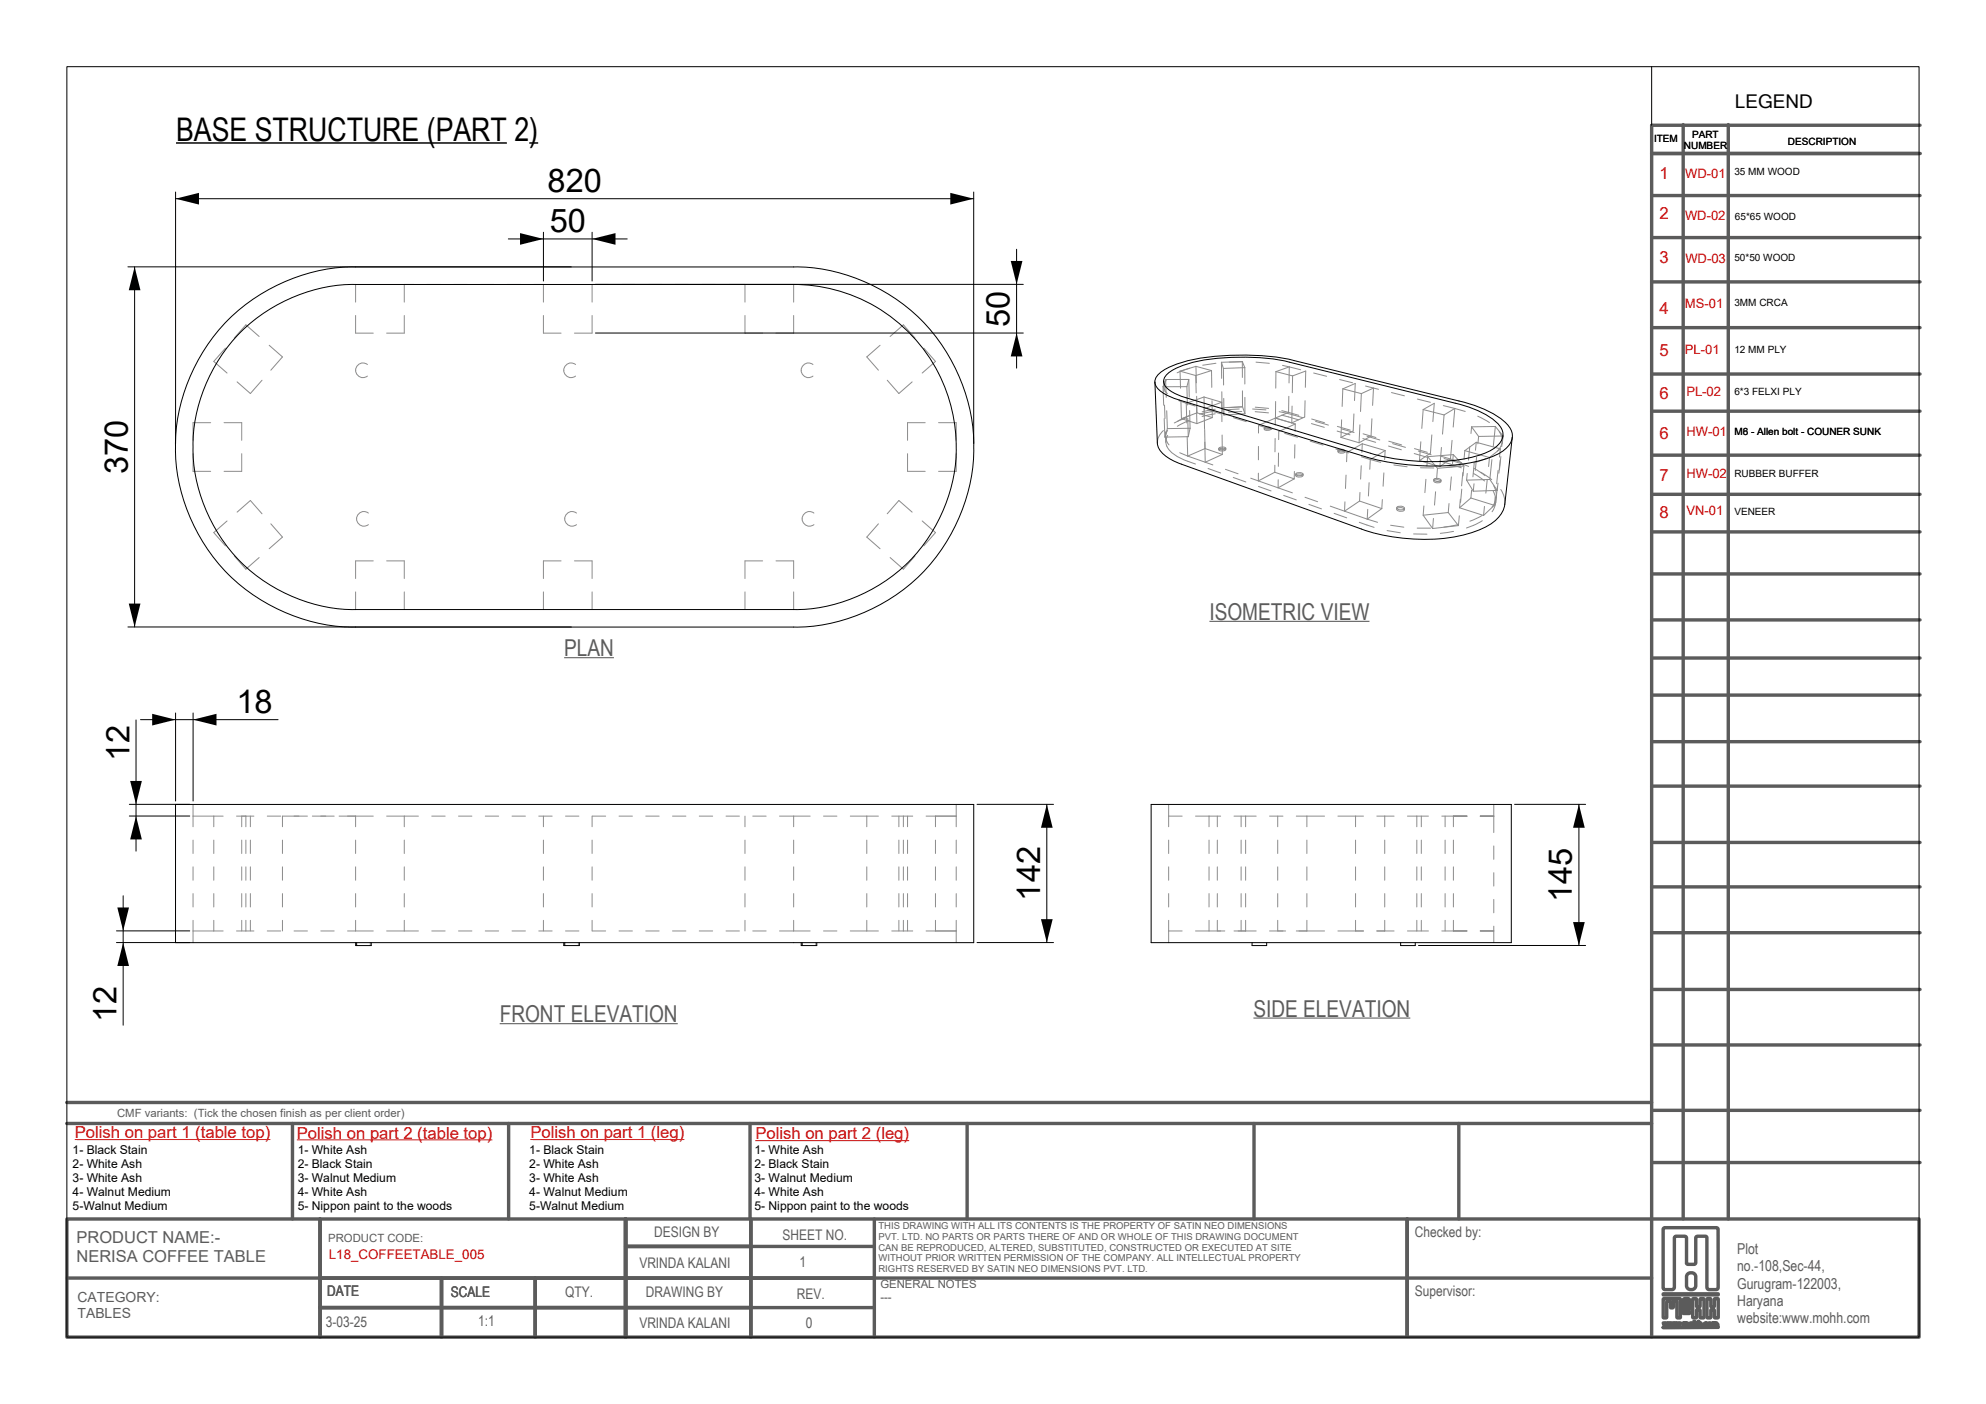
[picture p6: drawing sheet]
<svg xmlns="http://www.w3.org/2000/svg" width="297mm" height="210mm" viewBox="0 0 297 210" stroke-linecap="round" stroke-linejoin="round" font-family="sans-serif">
<!-- layer: Make2D -->
<g fill="none" stroke="#8c8c8c" stroke-width=".15">
<path d="M33.7 52.1l-1.7 2 2 1.7M38.8 50.3l-2-1.7-1.8 2M39.2 56.9l-1.8 2-1.9-1.8M40.3 51.6l1.9 1.8-1.7 2M53.2 42.5v2.7M53.2 47.2v2.6h2.6M54.9 54.5a1.09 1.09 0 0 0-1.4 .1 1.09 1.09 0 0 0 0 1.5 1.09 1.09 0 0 0 1.4 .1M60.5 47.2v2.6h-2.7M61.9 42.5h-1.4v2.7M63.9 42.5h2M67.9 42.5h2M71.9 42.5h2"/>
<path d="M75.9 42.5h2M79.9 42.5h1.4v2.7M81.3 47.2v2.6h2.6M86.1 54.5a1.09 1.09 0 0 0-1.5 .1 1.09 1.09 0 0 0 0 1.5 1.09 1.09 0 0 0 1.5 .1M88.5 47.2v2.6h-2.6M91 42.5h-2.5v2.7M93 42.5h2M97 42.5h2M101 42.5h2M105 42.5h2M109 42.5h2.4v2.7M111.4 47.2v2.6h2.7"/>
<path d="M118.7 42.5v2.7M118.7 47.2v2.6h-2.6M121.6 54.5a1.09 1.09 0 0 0-1.5 .1 1.09 1.09 0 0 0 0 1.5 1.09 1.09 0 0 0 1.5 .1M131.6 51.6l-2 1.8 1.8 2M132.7 56.9l1.7 2 2-1.8M133.1 50.3l2-1.7 1.7 2M138.2 52.1l1.7 2-2 1.7M173.9 57.8l.1 2.8M174 57.1l.1 1.5M174.3 56.8l-.4 1M174.3 56.8l.1 2.6M174.4 56.9a1.33 1.33 0 0 0 .2 2"/>
<path d="M176.3 59.9l1.1 .4M176.5 55.5l.1 2.6M176.5 55.5l2.3 .7M177.5 57.8l.1 2.8M177.5 57.8h-3.6M177.8 56.8h-3.5M177.8 56.8l.1 2.6M177.8 56.8l-.3 1M177.9 55.1l-1.9 .7M178.8 56.2l.1 2.6M178.9 54.8l-2.4 .7M178.9 54.8v2.5"/>
<path d="M178.9 54.8l2.3 .6M179 59.3v2.4M180.1 59.4l2.6 .8M180.1 59.4v4.7M180.1 59.4l-2.7 .9M181.2 55.4v2.5M181.2 55.4l-2.4 .8M181.3 59.9v2.6M181.8 54.3l-1.9 .3M182.7 54.2v2.4M182.7 54.2l.3 .9M182.7 58.6l.1 2.4"/>
<path d="M183 55.1v2.5M183 59.6v2.5M185.8 54.1l.4 .9M185.8 54.1l-3.1 .1M185.8 54.1v2.3M185.8 58.4v2.4M185.8 54.1l-2 .1M186.2 55l-3.2 .1M186.2 55v2.4M186.2 59.4v2.5M187.8 54.2l2 .1M190.8 55.6l2.5 .6"/>
<path d="M190.8 55.6v2.4M191.8 54.6l1 .3M192.7 59.3v2.4M192.8 54.9l1.7 .4M192.8 54.9l-2 .7M192.8 54.9v2.4M193.3 56.2l2-.7-.1 2.4M193.3 56.2v2.5M195.2 59.9l-.1 2.5-1.9 .8M196.5 55.8l1.9 .5M200.3 56.8l2 .4M200.8 58.2l1.9-.9-.1 2.6"/>
<path d="M200.8 58.2l2.8 .7M200.8 58.2l-.1 2.6M203.6 58.9l1.8-.9-.1 2.6M203.6 58.9l-.1 2.6M204.2 57.7l2 .5M208.1 58.7l1.9 .5M212 59.7l1.9 .5M28.9 67.9v2.6h2.6M31.5 63.2h-2.6v2.7M33.5 63.2h2.6v2.7M34 77.9l-2 1.8 1.7 1.9M35.5 76.6l1.9-1.7 1.8 1.9"/>
<path d="M36.1 67.9v2.6h-2.6M40.5 78.3l1.7 2-1.9 1.8M55.1 76.7a1.09 1.09 0 0 0-1.5 .2 1.09 1.09 0 0 0 0 1.4 1.09 1.09 0 0 0 1.5 .2M86.2 76.7a1.09 1.09 0 0 0-1.5 .2 1.09 1.09 0 0 0 0 1.4 1.09 1.09 0 0 0 1.5 .2M121.7 76.7a1.09 1.09 0 0 0-1.4 .2 1.09 1.09 0 0 0 0 1.4 1.09 1.09 0 0 0 1.4 .2M131.4 78.3l-1.8 2 2 1.8M135.7 67.9v2.6h2.7M136.4 76.6l-2-1.7-1.7 1.9M137.9 77.9l2 1.8-1.7 1.9M138.4 63.2h-2.7v2.7M140.4 63.2h2.6v2.7M143 67.9v2.6h-2.6"/>
<path d="M174 64.4a2.58 2.58 0 0 0-.9 1.8M174.1 62.6l.1 2.8M174.2 60.6v2M174.3 64.6l.1 1.5M174.4 66.1v.4a4.7 4.7 0 0 0 3.2 2.5l1.2 .4M174.5 61.4l.1 2.7M174.6 64.1l-.4 1.3M174.6 64.4a1.74 1.74 0 0 0 .2 2.1M174.6 65.1l-.2 1M176.4 67.7l1.2 .5M176.6 60.1l.1 2.5M176.7 62.6l2.3 .8"/>
<path d="M177.4 60.3l.1 3M177.4 60.3l1.3 .4M177.5 62.5l-1.9 .8M177.5 65.3l.1 2.9M177.6 68.2l3.8 1.3M177.6 62.6l.1 2.7M177.7 65.3l-3.5 .1M177.9 62.2l-1.8 .8M177.9 62.9l-1.8 .9M177.9 61.4l.1 2.6M178 64l-3.4 .1M178 64l-.3 1.3"/>
<path d="M178.9 60.8l.1 2.6M179 61.7l-2.3 .9M179 61.7l2.3 .8M180.2 64.2v2.9M180.2 66.1v3l2.6-1.1M180.2 67.1l2.6 .9M180.2 67.1l-2.6 1.1M180.6 61.3l2 .6M180.7 70.1l1.9 .6M181.3 62.5l-2.3 .9M181.3 61.5l-1.9 .4M181.7 61.9l-1.9 .4"/>
<path d="M181.7 61.2l-1.9 .4M182.3 67.1v.2M182.3 67.2l.6-.2 .4 .2v.1l-.6 .1-.4-.1zM182.7 60.2v2.9M182.7 60.2l-2.6 .9M182.8 61l.2 1.1M182.8 65.1v2.9M183.3 70.2l1.9 .7M183.3 67a.76 .76 0 0 1-1 .1M183.3 67a.76 .76 0 0 0-1 .1M183.3 67v.2M184.4 71.4l1.9 .7"/>
<path d="M184.5 62.5l1.9 .6M185.3 61.2l-2 .1M185.7 61.5l-2 .1M185.7 60.9l-2 .1M185.8 60.8l-3 .2M185.8 60.8l.4 1.1M186.2 61.9l-3.2 .2M187 71.5l1.2 .4M187.3 61.2l2 .1M187.7 61.6l2 .1M187.7 60.9l2 .2M188.2 71.9l5.1 1.8"/>
<path d="M188.2 70.8v1.1M188.2 66.8v2M188.2 72.7l1.9 .7M188.3 63.6l1.9 .6M189.1 64v.2M189.1 64.2l.3-.2a.49 .49 0 0 1 .6 .2l-.3 .2a.48 .48 0 0 1-.6-.2zM190 64l-.4-.2-.4 .1-.1 .1M190 64l-.1 .1-.4 .1-.4-.2M190 64v.2M190.6 70.6l-2.4 1.3M190.6 70.6l3 1M190.7 69.6l-.1 1"/>
<path d="M190.7 65.6v2M190.8 60l-.1 2.5 2.5 .7M191.2 67.7v2M191.3 61.6l3.5 .9M191.7 62.1l2.5 .7M191.7 61.4l1 .3M192 74.1l1.9 .7M192.1 64.8l1.9 .6M192.7 61.7l1.5 .4M192.7 61.7l-4.5 1.9v1.2M193.2 60.7v2.5M193.6 71.6l-2.5 1.4 .1-1.3"/>
<path d="M193.6 70.5v1.1M193.7 66.5l-.1 2M193.7 63.4l-3-.9v1.1M193.7 63.4l-2.5 1.1v1.2M193.7 63.4v1.1M193.8 70.9a.73 .73 0 0 1 1.1 0M193.8 70.9a.75 .75 0 0 0 1.1 0M193.8 70.9v.2M193.8 71.1a.73 .73 0 0 1 1.1 0 .72 .72 0 0 1-1.1 0zM194.9 70.9v.2M195.2 74.4l1.9 .6M195.7 75.4l1.9 .7"/>
<path d="M195.9 66l2 .6M196.1 63.4l2 .5M196.2 62.7l1.9 .5M196.7 63l2 .6M198.9 75.7l5.6 1.9M199.5 76.8l1.9 .6M199.8 67.1l1.9 .6M200 64.5l1.9 .5M200 63.8l1.9 .5M200.1 67.4a.72 .72 0 0 0 1 0M200.1 67.4a.72 .72 0 0 1 1 0M200.1 67.4v.2"/>
<path d="M200.2 67.4h.2a.6 .6 0 0 1 .7 .2 .71 .71 0 0 1-1-.1zM200.5 65.4l2.8 .8M200.6 64.1l1.9 .6M200.6 62.8l-.1 2.6M201.1 67.4v.2M201.3 71.1l-.1 2M202.5 61.9l-.1 2.6-1.9 .9M203.3 78.1l2.2 .8M203.3 74.9l-2.2 1.5v-1.3M203.3 74.9l3.4 1.2M203.4 63.5l-.1 2.7M203.4 73.6l-.1 1.3"/>
<path d="M203.6 69.7l-.1 2M203.6 68.3l1.3 .4M203.7 66.4l3.5 1M203.7 66.4l-2.3 1.3v1.4M203.7 66.4v1.3M203.8 65.6l1.9 .5M203.9 64.9l1.9 .5M204.4 65.2l2 .6M204.5 77.6l1.5 .5M204.5 76.2v1.4M204.8 72.2l-.2 2M204.9 68.7l1.6 .4"/>
<path d="M204.9 68.7v1.5M205.2 62.6l-.2 2.6-1.7 1M206.7 76.1l-2.2 1.5M206.7 74.7v1.4M207 70.7l-.2 2M207.2 67.4l-2.3 1.3M207.2 67.4l-.1 1.3M207.4 79.4l2 .3M207.7 66.7l1.9 .6M207.7 66l1.9 .5M208 78.6l1.9 .2M208.3 66.3l1.9 .6"/>
<path d="M208.5 69.5l1.9 .3M208.9 75.9a.72 .72 0 0 0 1.2 .1M208.9 75.9a.76 .76 0 0 1 1.2 .1M208.9 75.9v.3M209 76a.85 .85 0 0 1 1 .2 .75 .75 0 0 1-1.1 0zM210.1 76l-.1 .2M211.4 79.9h2M211.5 67.8l1.9 .6M211.5 67.1l2 .5M212.1 67.5l1.9 .5M212.3 68.9l3 .9M212.4 70h2"/>
<path d="M212.5 66.1l-.2 2.8M212.8 61.2l-.2 2.9M212.8 61.2l1.7-.9-.2 2.7M212.8 61.2l3.2 .9M212.8 77.1l1.5 1.9M212.9 75.7l-.1 1.4M213.2 71.7l-.1 2M213.5 68.3l1.5 1.7M213.5 68.3l-.1 1.4M213.9 79h-2M214.1 65l-.2 2.8-1.6 1.1M214.4 77.5l-.1 1.5"/>
<path d="M214.4 71.7a.74 .74 0 0 0 1.1 .1M214.4 71.7a.74 .74 0 0 1 1.1 .1M214.4 71.7v.2M214.5 71.8a.85 .85 0 0 1 1 .2 .73 .73 0 0 1-1.1-.1zM214.7 73.5l-.2 2M215 70l-.1 1.6M215.3 68.9l3.3 1.1M215.4 68.2l1.5 .4M215.5 71.8v.2M215.6 66.9l-.3 2.9M215.9 60.7l1.7 .4M216 68.6l3.6 1.2"/>
<path d="M216 62.1l-.3 2.8M216.6 76.7l1.5 1.9M216.6 76.7l-3.8 .4M216.7 75.3l-.1 1.4M216.9 68.6l1.7 .6M216.9 68.6l-1.6 1.2M217.1 71.3l-.2 2M217.2 65.9l-.3 2.7M217.3 68l1.6 1.7M217.3 68l-.1 1.3M217.3 68l-3.8 .3M217.4 79.5l-2 .3"/>
<path d="M217.6 61.1l1.5 .4M217.6 61.1l-.3 2.8M217.6 61.1l-1.6 1M217.9 78.5l-2 .3M218.1 78.6l-3.8 .4M218.2 77.1l-.1 1.5M218.3 75.9l3.6 1.2M218.4 74.7l-.1 1.2M218.4 69.7l-2 .2M218.6 73.2l-.2 1.9M218.8 70.7l-.2 2M218.9 69.7l-.1 1.5"/>
<path d="M218.9 69.7l-3.9 .3M219.1 67.4l3.7 1M219.1 67.4l-.2 1.3M219.3 71.8l1 1.7M219.4 70.8l-.1 1M219.8 66.8l-.2 2M220 74.5l-1.7 1.4M220 74.5l3.5 1.1M220.1 63.8l1 1.5M220.1 63.8l-.1 1M220.1 73.3l-.1 1.2M220.4 70.8l1.6 1.1"/>
<path d="M220.4 70l1.7 1.1M220.4 72.4l-.1 1.1M220.5 69.3l-.2 2M220.8 66.1l3.6 1M220.8 66.1l-.1 1.2M220.8 66.1l-1.7 1.3M220.8 68.4l-.2 2M221 62.2l1.8 1M221.1 65.3l-.1 1.1M221.4 70.6l1.7 1.1M221.6 77.1l-1.8 .8M221.7 77.9l-1 .5-1.4 .6"/>
<path d="M222 75.7l-.1 1.4M222.2 68.6l-1.8 .6M222.4 71.8l-.2 2M222.8 68.4l-.2 1.4M222.8 71.7l-3.5 .1M222.8 71.7l1.1 1.6M223.1 68.7l-.3 3M223.3 73.4l.3 .7 .1 1.1M223.4 72.6a2.72 2.72 0 0 1-.3 3.2M223.5 75.6l-1.6 1.5M223.6 74.3l-.1 1.3M223.6 63.8h-3.5"/>
<path d="M223.6 63.8l-.3 2.9M223.6 63.8l1.2 1.4M223.7 75.2l-.2 .7-.4 .6M223.9 73.3l-3.6 .2M223.9 72.8l-.2 2.4M224 72.3l-.1 1M224 70.4l-.2 1.9M224.2 64.6a2.09 2.09 0 0 1-.3 2.9M224.4 68.8l-.2 2M224.4 67.1l-1.6 1.3M224.4 67.1l-.1 1.3M224.4 73.2a3.4 3.4 0 0 1 .6 2.2"/>
<path d="M224.5 68.3l-.3 2M224.8 65.2l-.2 1.6M224.8 65.2l-3.7 .1M224.8 65.2l-.1 1.1M35 83.1l1.8 2 2-1.7M53.2 88.5v2.7M55.8 83.9h-2.6v2.6M57.8 83.9h2.7v2.6M60.5 88.5v2.7M81.3 88.5v2.7M83.9 83.9h-2.6v2.6M85.9 83.9h2.6v2.6"/>
<path d="M88.5 88.5v2.7M111.4 88.5v2.7M114.1 83.9h-2.7v2.6M116.1 83.9h2.6v2.6M118.7 88.5v2.7M136.8 83.1l-1.7 2-2-1.7M28.9 139.2h4.5M28.9 122.1h4.5M28.9 120.3v3.3M28.9 125.6v2M28.9 129.6v2M28.9 133.6v2"/>
<path d="M28.9 137.6v3.4M32 122.1v1.5M32 125.6v2M32 129.6v2M32 133.6v2M32 137.6v1.6M35.4 139.2h2.6M35.4 122.1h2.6M36.1 122.1v1.5M36.1 125.6v2M36.1 129.6v2M36.1 133.6v2"/>
<path d="M36.1 137.6v1.6M36.8 122.1v1.5M36.8 125.6v2M36.8 129.6v2M36.8 133.6v2M36.8 137.6v1.6M37.4 122.1v1.5M37.4 125.6v2M37.4 129.6v2M37.4 133.6v2M37.4 137.6v1.6M40 139.2h2"/>
<path d="M40 122.1h2M42.2 125.6v2M42.2 129.6v2M42.2 133.6v2M42.2 137.6v1.6M44 139.2h2M46 122.1h-3.8v1.5M46.7 122.1h3.3M48 139.2h2M50.7 122.1h5.1M52 139.2h3.8M53.2 122.1v1.5"/>
<path d="M53.2 125.6v2M53.2 129.6v2M53.2 133.6v2M53.2 137.6v1.6M57.8 139.2h4.8M57.8 122.1h4.8M60.5 122.1v1.5M60.5 125.6v2M60.5 129.6v2M60.5 133.6v2M60.5 137.6v1.6M64.6 139.2h2"/>
<path d="M64.6 122.1h2M68.6 139.2h2M68.6 122.1h2M72.6 139.2h2M72.6 122.1h2M76.6 139.2h2M76.6 122.1h2M80.6 139.2h2M80.6 122.1h2M81.3 122.1v1.5M81.3 125.6v2M81.3 129.6v2"/>
<path d="M81.3 133.6v2M81.3 137.6v1.6M84.6 139.2h2M84.6 122.1h2M88.5 122.1v1.5M88.5 125.6v2M88.5 129.6v2M88.5 133.6v2M88.5 137.6v1.6M88.6 139.2h2M88.6 122.1h2M92.6 139.2h2"/>
<path d="M92.6 122.1h2M96.6 139.2h2M96.6 122.1h2M100.6 139.2h2M100.6 122.1h2M104.6 139.2h2M104.6 122.1h2M108.6 139.2h2M108.6 122.1h2M111.4 122.1v1.5M111.4 125.6v2M111.4 129.6v2"/>
<path d="M111.4 133.6v2M111.4 137.6v1.6M112.6 139.2h2M112.6 122.1h2M116.6 139.2h4.6M116.6 122.1h4.6M118.7 122.1v1.5M118.7 125.6v2M118.7 129.6v2M118.7 133.6v2M118.7 137.6v1.6M123.2 139.2h2"/>
<path d="M123.2 122.1h2M127.2 139.2h4.2M127.2 122.1h4.2M129.6 122.1v1.5M129.6 125.6v2M129.6 129.6v2M129.6 133.6v2M129.6 137.6v1.6M133.4 139.2h3.1M133.4 122.1h3.1M134.4 122.1v1.5M134.4 125.6v2"/>
<path d="M134.4 129.6v2M134.4 133.6v2M134.4 137.6v1.6M135.1 122.1v1.5M135.1 125.6v2M135.1 129.6v2M135.1 133.6v2M135.1 137.6v1.6M135.7 122.1v1.5M135.7 125.6v2M135.7 129.6v2M135.7 133.6v2"/>
<path d="M135.7 137.6v1.6M138.5 139.2h4.5M138.5 122.1h4.5M139.9 122.1v1.5M139.9 125.6v2M139.9 129.6v2M139.9 133.6v2M139.9 137.6v1.6M143 120.3v3.3M143 125.6v2M143 129.6v2M143 133.6v2"/>
<path d="M143 137.6v3.4M174.8 139.2h2M174.8 122.1h2M174.8 120.3v3.3M174.8 125.6v2M174.8 129.6v2M174.8 133.6v2M174.8 137.6v3.4M178.8 122.1h3.7M178.8 139.2h4.4M180.8 122.1v1.5M180.8 125.6v2"/>
<path d="M180.8 129.6v2M180.8 133.6v2M180.8 137.6v1.6M182.1 122.1v1.5M182.1 125.6v2M182.1 129.6v2M182.1 133.6v2M182.1 137.6v1.6M184.5 139.2h3.4M184.5 122.1h3.4M185.6 122.1v1.5M185.6 125.6v2"/>
<path d="M185.6 129.6v2M185.6 133.6v2M185.6 137.6v1.6M186.3 122.1v1.5M186.3 125.6v2M186.3 129.6v2M186.3 133.6v2M186.3 137.6v1.6M189.9 122.1h2M189.9 139.2h2.4M191.1 122.1v1.5M191.1 125.6v2"/>
<path d="M191.1 129.6v2M191.1 133.6v2M191.1 137.6v1.6M193.9 122.1h4.2M193.9 139.2h4.2M195.4 122.1v1.5M195.4 125.6v2M195.4 129.6v2M195.4 133.6v2M195.4 137.6v1.6M200.1 139.2h3.8M200.1 122.1h3.8"/>
<path d="M202.7 122.1v1.5M202.7 125.6v2M202.7 129.6v2M202.7 133.6v2M202.7 137.6v1.6M205.9 139.2h2.6M205.9 122.1h2.6M207.1 122.1v1.5M207.1 125.6v2M207.1 129.6v2M207.1 133.6v2M207.1 137.6v1.6"/>
<path d="M210.5 139.2h3.1M210.5 122.1h3.1M211.9 122.1v1.5M211.9 125.6v2M211.9 129.6v2M211.9 133.6v2M211.9 137.6v1.6M212.6 122.1v1.5M212.6 125.6v2M212.6 129.6v2M212.6 133.6v2M212.6 137.6v1.6"/>
<path d="M215.6 139.2h3.8M215.6 122.1h3.8M216.1 122.1v1.5M216.1 125.6v2M216.1 129.6v2M216.1 133.6v2M216.1 137.6v1.6M217.4 122.1v1.5M217.4 125.6v2M217.4 129.6v2M217.4 133.6v2M217.4 137.6v1.6"/>
<path d="M221.4 139.2h2M221.4 122.1h2M223.4 120.3v4.2M223.4 126.5v2M223.4 130.5v2M223.4 134.5v2M223.4 138.5v2.5M55.4 141v.4M86.5 141v.4M122 141v.4"/>
</g>
<g fill="none" stroke="#000" stroke-width=".15">
<path d="M34.1 47.8a27.3 27.3 0 0 1 19.1-7.9h65.5a26.9 26.9 0 0 1 26.9 27 26.9 26.9 0 0 1-26.9 26.9h-65.5a26.9 26.9 0 0 1-24.9-16.7 26.9 26.9 0 0 1 5.8-29.3zM36 49.7a24.7 24.7 0 0 1 17.2-7.2h65.5a24.3 24.3 0 0 1 24.3 24.4 24.3 24.3 0 0 1-24.3 24.3h-65.5a24.3 24.3 0 0 1-22.5-15.1 24.3 24.3 0 0 1 5.3-26.4zM172.7 57.2a2.1 2.1 0 0 1 1.2-1.7 19.3 19.3 0 0 1 9.1-2.3 35.5 35.5 0 0 1 10.5 .7l24.7 6.1a14.4 14.4 0 0 1 7.4 3.6l.4 .6 .2 .6v.6M172.7 57.2l.4 9a3.1 3.1 0 0 0 2 2.5l1.6 .7 26.9 9.7a27.6 27.6 0 0 0 17.1 .4 6.5 6.5 0 0 0 4.1-3.2l.2-.9 1.2-10M172.7 57.2a2.28 2.28 0 0 0 1.3 1.6l2.4 1 27.7 8.5a34.7 34.7 0 0 0 17.6 .5 7.4 7.4 0 0 0 4-2.2l.5-1.2M174.4 56.2a8.6 8.6 0 0 1 4.2-2.1 34.9 34.9 0 0 1 14.2 .1l24.8 6.1a13.8 13.8 0 0 1 6.5 3.1 2.16 2.16 0 0 1-.4 3.5 13.6 13.6 0 0 1-6.7 2 33.6 33.6 0 0 1-12-1.1l-27.6-8.3a5.1 5.1 0 0 1-3.3-2l-.1-.4 .1-.5zM26.2 120.3h119.4v20.7h-119.4zM172.2 120.3h53.8v20.7h-53.8zM53.2 141v.4h.1M53.3 141v.4M55.5 141v.4h-2.2M84.3 141v.4h.2"/>
<path d="M84.5 141v.4M86.6 141v.4h-2.1M119.8 141v.4h.2M120 141v.4M122.2 141v.4h-2.2M187.2 141v.4h2.2v-.4M209.5 141v.4h2.2v-.4"/>
</g>
<!-- layer: Layer 01 -->
<path d="M11.2 170.4h29.2M44.4 170.5h29.2M79.3 170.4h23M113 170.6h23" fill="none" stroke="#c80000" stroke-width=".15"/>
<!-- layer: TAG-SYM -->
<path d="M26.3 21.4h49.5M79.2 21.4h1.3" fill="none" stroke="#000" stroke-width=".22"/>
<!-- layer: 01-TEXT-TITL -->
<g fill="none" stroke="#5b5b5b" stroke-width=".51">
<path d="M251.7 18.6v163.7M258.5 18.6v163.7M287.1 18.7h-40.1v181.3M247 23h40.1M247 29.2h40.1M247 35.5h40.1M247 49h40.1M247 55.9h40.1M247 42.2h40.1M247 73.9h40.1M247 68.1h40.1M247 79.5h40.1"/>
<path d="M247 61.5h40.1M247 98.4h40.1M247 85.8h40.1M247 92.7h40.1M247 110.9h40.1M247 117.6h40.1M247 104h40.1M247 126h40.1M247 132.6h40.1M247 139.5h40.1M247 156.3h40.1M247 148h40.1"/>
<path d="M10 164.9h237M10 168h237M43.7 168v14.3M76.1 168v14.3M112.2 168v14.3M144.6 168v14.3M187.5 168v14.3M218.2 168v14.3M247 173.9h40.1M247 166.1h40.1M10 182.3h277v17.7h-277zM10 191.1h237"/>
<path d="M47.9 195.6h82.9M47.9 182.3v17.7M66 191.1v8.9M80 191.1v8.9M93.6 182.3v17.7M93.6 186.4h37.2M112.3 182.3v17.7M130.8 182.3v17.7M210.4 182.3v17.6M248.7 198.5h8.3l-8.3 .1M248.7 193.5h8.3v.2h-8.3zM248.7 194.3l2.6-.1v2.9h-.4l-.1-.1v-2.3l-.1-.1h-.4v.9l-.1 .1h-.4v-1h-.5v2.4l-.2 .1h-.3z"/>
<path d="M248.7 197.8h.2l.1 .4 .1-.4h.1l.1 .4 .2-.4h.1l-.2 .6h-.1l-.1-.4-.2 .4h-.1zM248.8 183.7l.2-.1h7.6l.3 .1 .1 8.8-.2 .3-1.2 .1-.3-.2v-7.5l-.1-.3h-.2h-1l-.4 .1v3.8v.2l-.3 .1-1.1-.1v-4l-.4-.1h-1.1l-.3 .1v7.5l-.2 .3-.2 .1-1.2-.1-.1-.3zM249.6 197.8h.2l.1 .4 .1-.4h.1l.1 .4 .1-.4h.2l-.2 .6h-.1l-.2-.4-.1 .4h-.1zM250.5 197.8h.1l.1 .4 .2-.4h.1l.1 .4 .1-.4h.1l-.2 .6h-.1l-.1-.4-.1 .4h-.1zM251.6 196.2l.1-.1h1l.1 .2-.1 .1h-1zM251.7 194.4a.73 .73 0 0 1 1 0v1.3a.73 .73 0 0 1-1 0zM252 198l.1 .4h.1v-.4l.1-.1 .1 .5h.1v-.4M252.1 194.6l.2-.1 .1 .2v.7l-.1 .1-.3-.1zM252.3 197.8h-.6v.6h.1v-.4M252.4 190.5l.4-.1a.64 .64 0 0 1 .8 .5v1.4a.7 .7 0 0 1-.7 .6 .7 .7 0 0 1-.7-.6v-1.4zM252.8 198h.2l.1 .1-.2 .2-.1-.1zM253.2 194.2h.5v1.1l.1 .1 .5-.1v-1.1h.5v2.9h-.5v-1.1l-.5-.1-.1 .1v1.1h-.5z"/>
<path d="M253.4 198v.4h-.1v-.8h.1v.3l.2-.1 .2 .1v.5h-.1v-.3M254.1 198v.4h-.1v-.8h.1v.3l.2-.1 .1 .1v.5h-.1v-.3M254.9 197.9l.2-.1 .2 .1h-.2l-.1 .2v.2h.3a.3 .3 0 0 1-.4 0 .3 .3 0 0 1 0-.4zM255.3 194.2h.5l.1 1.1 .1 .1 .4-.1v-1.1h.6v2.9h-.6v-1.1l-.4-.1-.1 .1-.1 1.1h-.5zM255.6 198h.2v.1l-.1 .2-.2-.1zM256.4 198v.4h.2v-.4l.1-.1 .1 .5h.1v-.4M256.7 197.8h-.6v.6h.1v-.4"/>
<circle cx="252.9" cy="198.1" r=".29"/>
<circle cx="255.7" cy="198.1" r=".29"/>
</g>
<path d="M84.4 98.4h7.4M180.9 92.9h23.9M74.7 153.1h26.7M187.5 152.3h23.4" fill="none" stroke="#5b5b5b" stroke-width=".16"/>
<!-- layer: Default -->
<g fill="none" stroke="#000" stroke-width=".15">
<path d="M10 10h277v190h-277zM247 10v8.7M19.1 39.9h66.3M20.1 39.9v53.9M26.3 28.7v37.6M26.3 29.7h119.3M76 35.7h17.8M81.3 34.7v7.3M88.6 34.7v7.3M145.6 28.7v37.6M152 37.3v17.8M89.1 42.5h63.9"/>
<path d="M89.1 49.8h63.9M19.1 93.8h66.3M20.3 107.7v19.6M21 107.6h20.6M26.3 106.6v13.2M28.9 106.6v13.2M17.4 139.2h11M18.4 134v19.3M19.3 122h9.1M19.3 120.3h9.1M146.1 120.3h11.5M156.6 120.3v20.7"/>
<path d="M226.5 120.3h10.6M236.1 120.3v21.1M17.4 141h11M146.1 141h11.5M212.1 141.4h25"/>
</g>
<g fill="#000">
<path d="M20.1 39.9l.9 3.5h-1.7zM26.3 29.7l3.5-.9v1.8zM77.8 34.9l3.5 .8-3.5 .9zM88.6 35.7l3.5-.8v1.7zM142.1 28.8l3.5 .9-3.5 .9zM151.2 39h1.7l-.9 3.5zM152 49.8l.9 3.5h-1.7zM19.3 90.3h1.7l-.9 3.5zM22.8 106.8l3.5 .8-3.5 .9zM28.9 107.6l3.5-.8v1.7zM17.5 135.7h1.8l-.9 3.5zM20.3 122l.9 3.5h-1.7z"/>
<path d="M19.5 116.8h1.7l-.9 3.5zM156.6 120.3l.8 3.5h-1.7zM236.1 120.3l.9 3.5h-1.7zM18.4 141l.9 3.5h-1.8zM155.7 137.5h1.7l-.8 3.5zM235.3 137.9h1.7l-.9 3.5z"/>
</g>
<g font-size="4.9">
<text x="26.3" y="21.1">BASE STRUCTURE (PART 2)</text>
<text x="81.9" y="28.7">820</text>
<text x="82.2" y="34.7">50</text>
<text x="151" y="48.9" transform="rotate(-90 151 48.9)">50</text>
<text x="19.1" y="70.9" transform="rotate(-90 19.1 70.9)">370</text>
<text x="35.4" y="106.6">18</text>
<text x="19.3" y="113.8" transform="rotate(-90 19.3 113.8)">12</text>
<text x="155.6" y="134.7" transform="rotate(-90 155.6 134.7)">142</text>
<text x="235.1" y="134.9" transform="rotate(-90 235.1 134.9)">145</text>
<text x="17.4" y="152.8" transform="rotate(-90 17.4 152.8)">12</text>
</g>
<g font-size="3.5" fill="#5b5b5b">
<text x="180.9" y="92.7">ISOMETRIC VIEW</text>
<text x="84.4" y="98.2">PLAN</text>
<text x="74.7" y="152.9">FRONT ELEVATION</text>
<text x="187.5" y="152">SIDE ELEVATION</text>
</g>
<text font-size="2.8" x="259.5" y="16.1">LEGEND</text>
<g font-size="2.5" fill="#c80000">
<text x="248.2" y="26.8">1</text>
<text x="248.2" y="32.8">2</text>
<text x="248.2" y="39.4">3</text>
<text x="248.2" y="47">4</text>
<text x="248.2" y="53.2">5</text>
<text x="248.2" y="59.6">6</text>
<text x="248.2" y="65.6">6</text>
<text x="248.2" y="71.9">7</text>
<text x="248.2" y="77.5">8</text>
<text x="11.2" y="170.2">Polish on part 1 (table top)</text>
<text x="44.4" y="170.3">Polish on part 2 (table top)</text>
<text x="79.3" y="170.2">Polish on part 1 (leg)</text>
<text x="113" y="170.4">Polish on part 2 (leg)</text>
</g>
<g font-size="2.5" fill="#5b5b5b">
<text x="11.4" y="185.9">PRODUCT NAME:-</text>
<text x="11.4" y="188.7">NERISA COFFEE TABLE</text>
</g>
<g font-size="2.2" fill="#5b5b5b">
<text x="97.8" y="185.1">DESIGN BY</text>
<text x="117" y="185.4">SHEET NO.</text>
<text x="211.6" y="185.1">Checked by:</text>
<text x="95.6" y="189.6">VRINDA KALANI</text>
<text x="119.6" y="189.5">1</text>
<text x="259.8" y="187.6">Plot</text>
<text x="259.8" y="190.1">no.-108,Sec-44,</text>
<text x="48.9" y="193.8">DATE</text>
<text x="67.4" y="193.9">SCALE</text>
<text x="84.5" y="193.9">QTY.</text>
<text x="96.6" y="193.9">DRAWING BY</text>
<text x="119.2" y="194.3">REV.</text>
<text x="211.6" y="193.8">Supervisor:</text>
<text x="259.8" y="192.7">Gurugram-122003,</text>
<text x="259.8" y="195.3">Haryana</text>
<text x="259.8" y="197.9">website:www.mohh.com</text>
<text x="48.7" y="198.4">3-03-25</text>
<text x="71.5" y="198.3">1:1</text>
<text x="95.6" y="198.6">VRINDA KALANI</text>
<text x="120.5" y="198.7">0</text>
</g>
<g font-size="2.1" fill="#5b5b5b">
<text x="11.6" y="194.7">CATEGORY:</text>
<text x="11.6" y="197">TABLES</text>
</g>
<text font-size="2" fill="#c80000" x="49.2" y="188.2">L18_COFFEETABLE_005</text>
<g font-size="1.9" fill="#c80000">
<text x="252" y="26.6">WD-01</text>
<text x="252" y="32.9">WD-02</text>
<text x="252" y="39.3">WD-03</text>
<text x="252" y="46">MS-01</text>
<text x="252" y="52.9">PL-01</text>
<text x="252.2" y="59.2">PL-02</text>
<text x="252.2" y="65.2">HW-01</text>
<text x="252.2" y="71.5">HW-02</text>
<text x="252.2" y="77.1">VN-01</text>
</g>
<g font-size="1.8">
<text x="10.9" y="172.6">1- Black Stain</text>
<text x="44.5" y="172.6">1- White Ash</text>
<text x="79.2" y="172.6">1- Black Stain</text>
<text x="112.8" y="172.6">1- White Ash</text>
<text x="10.9" y="174.7">2- White Ash</text>
<text x="10.9" y="176.8">3- White Ash</text>
<text x="10.9" y="178.9">4- Walnut Medium</text>
<text x="44.5" y="174.7">2- Black Stain</text>
<text x="44.5" y="176.8">3- Walnut Medium</text>
<text x="44.5" y="178.9">4- White Ash</text>
<text x="79.2" y="174.7">2- White Ash</text>
<text x="79.2" y="176.8">3- White Ash</text>
<text x="79.2" y="178.9">4- Walnut Medium</text>
<text x="112.8" y="174.7">2- Black Stain</text>
<text x="112.8" y="176.8">3- Walnut Medium</text>
<text x="112.8" y="178.9">4- White Ash</text>
<text x="10.9" y="181">5-Walnut Medium</text>
<text x="44.5" y="181">5- Nippon paint to the woods</text>
<text x="79.2" y="181">5-Walnut Medium</text>
<text x="112.8" y="181">5- Nippon paint to the woods</text>
</g>
<g font-size="1.7" fill="#5b5b5b">
<text x="17.5" y="167">CMF variants: (Tick the chosen finish as per client order)</text>
<text x="49.1" y="185.8">PRODUCT CODE:</text>
<text x="131.7" y="192.6">GENERAL NOTES</text>
<text x="131.7" y="194.5">---</text>
</g>
<g font-size="1.5">
<text x="247.4" y="21.3">ITEM</text>
<text x="251.8" y="22.3">NUMBER</text>
<text x="253.1" y="20.6">PART</text>
<text x="267.4" y="21.7">DESCRIPTION</text>
<text x="259.4" y="26.2">35 MM WOOD</text>
<text x="259.5" y="32.9">65*65 WOOD</text>
<text x="259.4" y="39">50*50 WOOD</text>
<text x="259.4" y="45.8">3MM CRCA</text>
<text x="259.4" y="52.8">12 MM PLY</text>
<text x="259.4" y="59.1">6*3 FELXI PLY</text>
<text x="259.4" y="65.1">M8 - Allen bolt - COUNER SUNK</text>
<text x="259.4" y="65.1">M6 - Allen bolt - COUNER SUNK</text>
<text x="259.4" y="71.4">RUBBER BUFFER</text>
<text x="259.4" y="77">VENEER</text>
</g>
<g font-size="1.4" fill="#5b5b5b">
<text x="131.4" y="183.8">THIS DRAWING WITH ALL ITS CONTENTS IS THE PROPERTY OF SATIN NEO DIMENSIONS</text>
<text x="131.4" y="185.4">PVT. LTD. NO PARTS OR PARTS THERE OF AND OR WHOLE OF THIS DRAWING DOCUMENT</text>
<text x="131.4" y="187">CAN BE REPRODUCED, ALTERED, SUBSTITUTED, CONSTRUCTED OR EXECUTED AT SITE</text>
<text x="131.4" y="188.7">WITHOUT PRIOR WRITTEN PERMISSION OF THE COMPANY. ALL INTELLECTUAL PROPERTY</text>
<text x="131.4" y="190.3">RIGHTS RESERVED BY SATIN NEO DIMENSIONS PVT. LTD.</text>
</g>
</svg>
